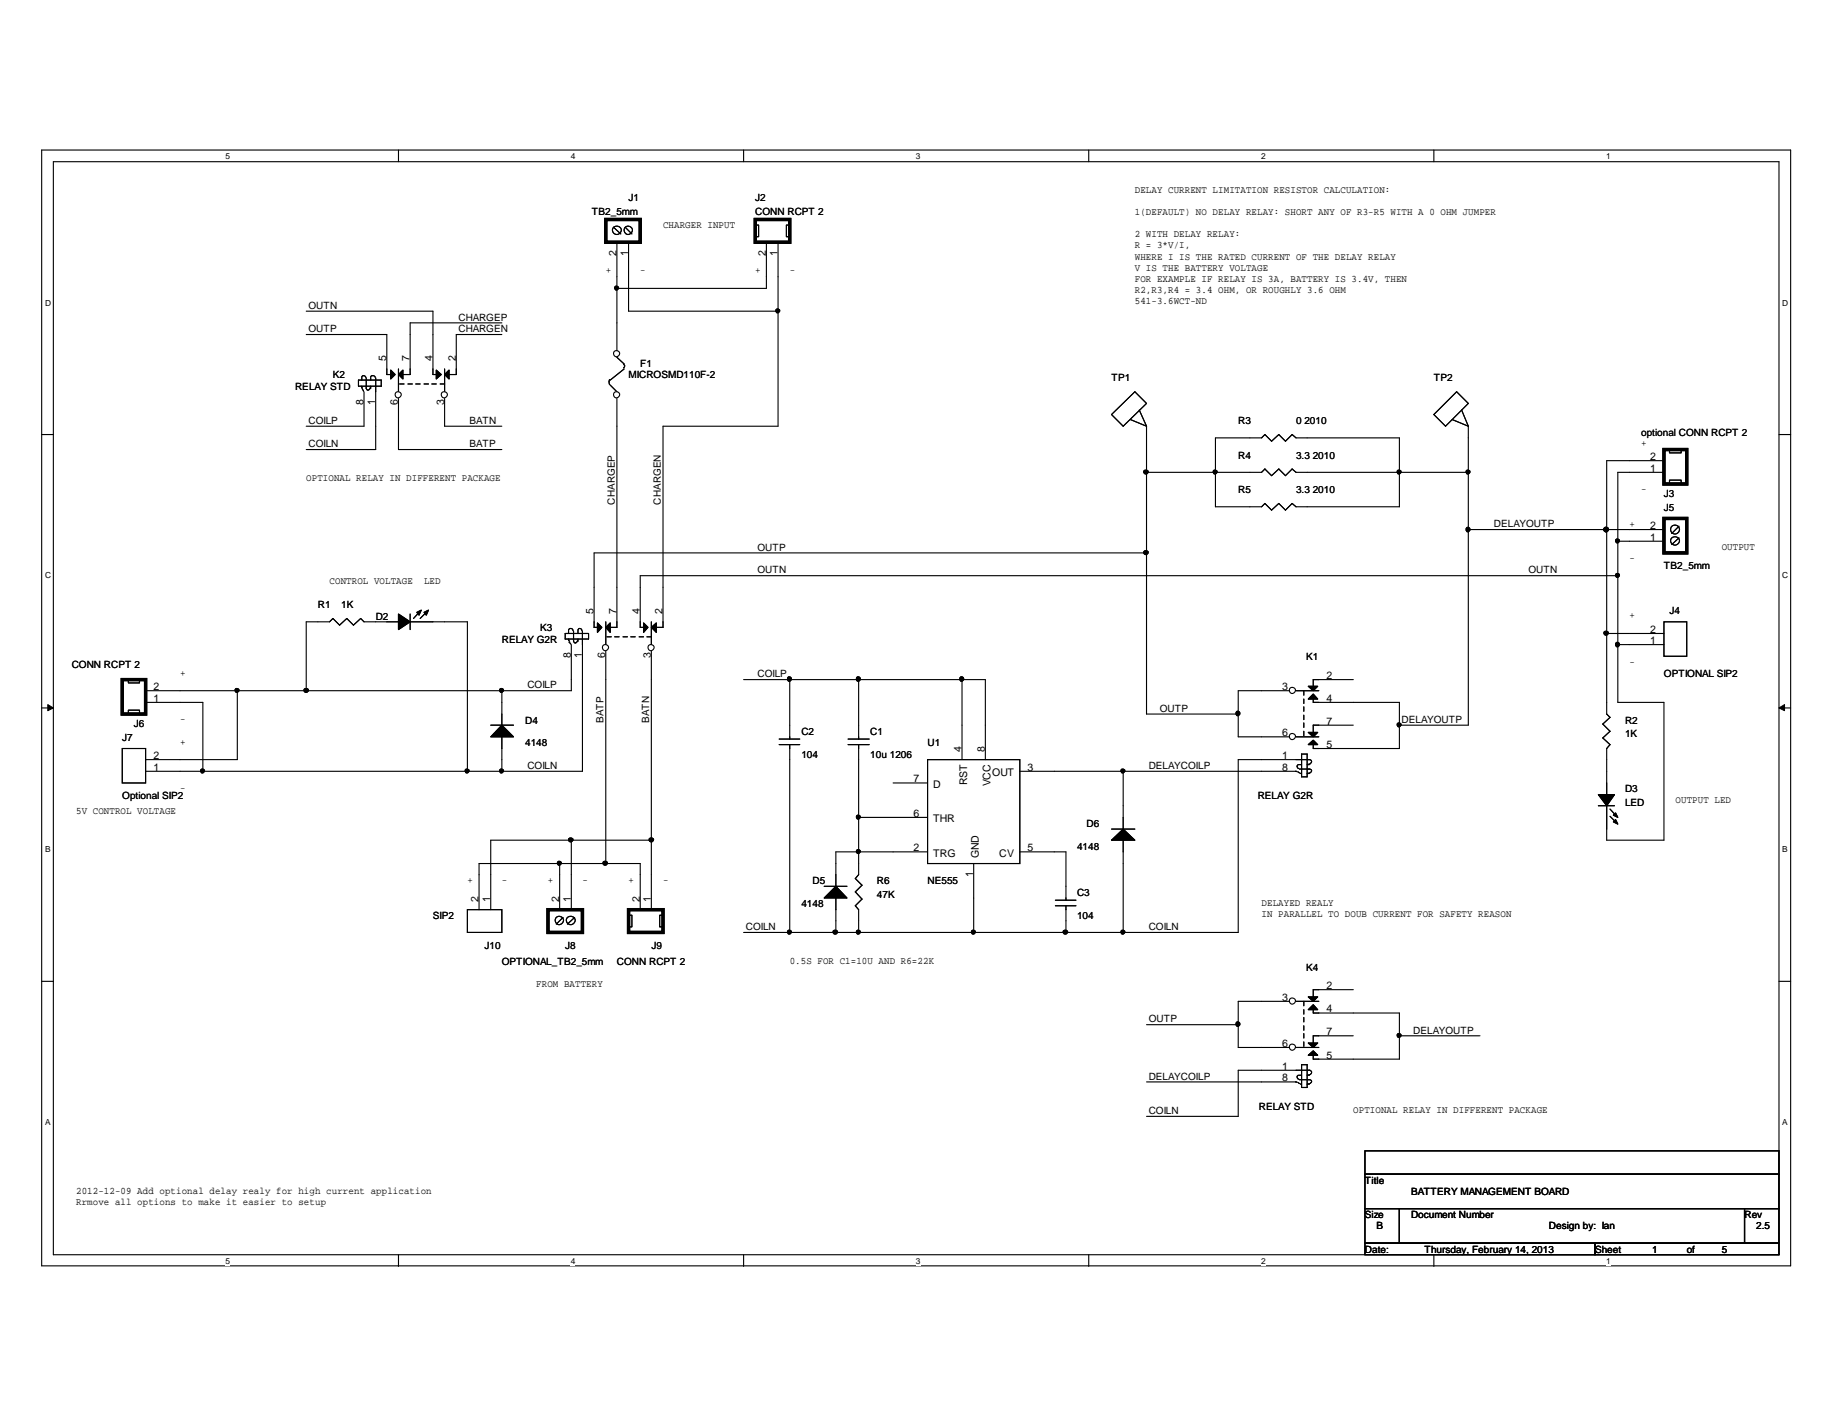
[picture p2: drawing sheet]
<svg xmlns="http://www.w3.org/2000/svg" width="279mm" height="216mm" viewBox="0 0 279 216" stroke-linecap="round" stroke-linejoin="round" font-family="sans-serif">
<path d="M6.3 22.9h266.5v170h-266.5zM8.1 24.6h262.9v166.6h-262.9z" fill="none" stroke="#000" stroke-width=".17"/>
<g fill="#fff">
<path d="M34.4 23.1h.7v1.5h-.7z"/>
<path d="M34.4 191.4h.7v1.5h-.7z"/>
</g>
<path d="M60.7 22.9v1.7M60.7 191.2v1.8" fill="none" stroke="#000" stroke-width=".17"/>
<g fill="#fff">
<path d="M87 23.1h.6v1.5h-.6z"/>
<path d="M87 191.4h.6v1.5h-.6z"/>
</g>
<path d="M113.3 22.9v1.7M113.3 191.2v1.8" fill="none" stroke="#000" stroke-width=".17"/>
<g fill="#fff">
<path d="M139.5 23.1h.7v1.5h-.7z"/>
<path d="M139.5 191.4h.7v1.5h-.7z"/>
</g>
<path d="M165.9 22.9v1.7M165.9 191.2v1.8" fill="none" stroke="#000" stroke-width=".17"/>
<g fill="#fff">
<path d="M192.1 23.1h.7v1.5h-.7z"/>
<path d="M192.1 191.4h.7v1.5h-.7z"/>
</g>
<path d="M218.4 22.9v1.7M218.4 191.2v1.8" fill="none" stroke="#000" stroke-width=".17"/>
<g fill="#fff">
<path d="M244.7 23.1h.7v1.5h-.7z"/>
<path d="M244.7 191.4h.7v1.5h-.7z"/>
<path d="M6.9 45.4h.9v1.4h-.9z"/>
<path d="M271.5 45.4h1v1.4h-1z"/>
<path d="M6.9 87h.9v1.4h-.9z"/>
<path d="M271.5 87h1v1.4h-1z"/>
</g>
<path d="M6.3 66.2h1.8M271 66.2h1.8" fill="none" stroke="#000" stroke-width=".17"/>
<g fill="#fff">
<path d="M6.9 128.6h.8v1.4h-.8z"/>
<path d="M271.5 128.6h.9v1.4h-.9z"/>
</g>
<path d="M6.3 107.9h1.8M271 107.9h1.8" fill="none" stroke="#000" stroke-width=".17"/>
<g fill="#000" stroke="#000" stroke-width=".15">
<path d="M7.3 107.4l.8 .5-.8 .4z" fill-rule="evenodd"/>
<path d="M271 107.9l.9-.5v.9z" fill-rule="evenodd"/>
</g>
<g fill="#fff">
<path d="M6.9 170.3h.7v1.4h-.7z"/>
<path d="M271.5 170.3h.8v1.4h-.8z"/>
</g>
<g fill="none" stroke="#000" stroke-width=".17">
<path d="M46.7 47.4h19.3v3.6M46.7 51h12.2M69.5 51h7M76.5 49.2h-14v1.8M94 42.2v7M95.8 42.2v5.2h22.7M116.8 42.2v1.7h-22.8M118.5 42.2v22.7h-17.5v24.6M46.7 64.9h8.8M57.2 64.9v3.6h-10.5M60.7 64.9v3.6h15.8M67.7 64.9h8.8"/>
<path d="M94 64.9v24.6M174.7 72h17.5l.5-.5 1 1 1.1-1 1 1 1-1 .6 .5h26.3M174.7 66.7v42.1h13.9M190.4 66.7h-5.2v10.5h5.2M199.1 66.7h14.1v10.5h-14.1M223.7 66.7v43.8h-10.5M248.2 72h-1.7v35h7v21h-8.7M248.2 70.2h-3.4v36.8M48.4 94.7h-1.7v10.5M67.7 94.7h3.5v22.8M174.7 84.2h-84.2v5.3M223.7 80.7h24.5"/>
<path d="M244.8 96.5h3.4M246.5 87.7h-149v1.8M246.5 98.2h1.7M246.5 82.5h1.7M27.4 107h3.5v10.5M36.2 105.2v10.5h-8.8M74.8 110.5h3.4M76.5 105.2v5.3M76.5 112.3v5.2M87 103.5v1.7h-59.6M88.7 103.5v14h-61.3M92.3 103.5v28.1"/>
<path d="M99.2 103.5v29.8M113.3 103.5h36.8v7M120.3 103.5v7M120.3 115.7v26.4M130.8 103.5v7M130.8 115.7v15.9M146.6 103.5v7M160.6 117.5h31.6M171.1 117.5v5.3M192.2 105.2h-3.6v7.1h3.6M192.2 115.7h-3.6v26.4h-75.3M197.4 117.5l.2 .1"/>
<path d="M197.4 105.2h3.5M197.4 115.7h2.1M197.4 112.3h3.5M197.8 117.6l.2 .2M197.9 116.5h-.2a.33 .33 0 0 0-.1 .4 .33 .33 0 0 0 .3 .2M198 116.5h.3M198 117.2h1.5M198.1 117.9h.2M198.3 114.9h.8v3.5h-.8zM198.6 105.2v.7M198.6 106.5v.7M198.6 107.7v.7"/>
<path d="M198.6 109v.6M198.6 110.2v.6M198.6 111.4v.7M199.1 116.5h.4M199.1 117.9h.4M199.4 115.7a.35 .35 0 0 1 .4 .4 .35 .35 0 0 1-.4 .3M199.4 117.2l.4 .1a.34 .34 0 0 1-.4 .5M200.1 106.5v.5h.8M200.1 113.5v.5h.8M200.9 110.5h-.8v1.1M200.9 103.5h-.8v1.1M206.2 107h7v7h-7"/>
<path d="M244.8 115.7v1.8M73 133.3v-1.7h24.5v1.7M85.3 131.6v1.7M87 128v5.3M99.2 128h-24.4v5.3M130.8 124.5h5.3M136.1 129.8h-8.8v1.8M148.3 136.8v5.3M160.6 129.8h1.8v5.2M171.1 131.6v10.5M6.3 149.5h1.8M127.3 140.3v1.8"/>
<path d="M130.8 140.3v1.8M162.4 140.3v1.8M174.7 156.1h13.9M192.2 152.6h-3.6v7h3.6M206.2 154.3h7v7.1h-7M213.2 157.8h12.3M271 149.5h1.8M174.7 164.8h17.5M192.2 163.1h-3.6v7h-13.9M207.9 175.3h63.1v3.6h-63.1zM207.9 178.9h63.1v5.2h-63.1zM207.9 184.1h5.3v5.3h-5.3z"/>
<path d="M207.9 189.4h35.1v1.8h-35.1zM213.2 184.1h52.6v5.3h-52.6zM243 189.4h28v1.8h-28zM265.8 184.1h5.2v5.3h-5.2z"/>
</g>
<g fill="#000" stroke="#000" stroke-width=".17">
<path d="M76.5 110.5l1.7 1.8h-3.4z" fill-rule="evenodd"/>
<path d="M76.5 110.5l1.7 1.8h-3.4z" fill-rule="evenodd"/>
<path d="M200.1 105.7l.6 .8h-1.4z" fill-rule="evenodd"/>
<path d="M199.3 104.6h1.4l-.6 .6z" fill-rule="evenodd"/>
<path d="M199.3 113.5l.8-.7 .6 .7z" fill-rule="evenodd"/>
<path d="M199.3 111.6h1.4l-.6 .7z" fill-rule="evenodd"/>
<path d="M200.1 105.7l.6 .8h-1.4z" fill-rule="evenodd"/>
<path d="M199.3 104.6h1.4l-.6 .6z" fill-rule="evenodd"/>
<path d="M199.3 113.5l.8-.7 .6 .7z" fill-rule="evenodd"/>
<path d="M199.3 111.6h1.4l-.6 .7z" fill-rule="evenodd"/>
<circle cx="93.9" cy="43.9" r=".31"/>
<circle cx="118.5" cy="47.4" r=".31"/>
<circle cx="174.6" cy="71.9" r=".33"/>
<circle cx="185.1" cy="71.9" r=".31"/>
<circle cx="213.1" cy="71.9" r=".31"/>
<circle cx="223.6" cy="71.9" r=".31"/>
<circle cx="174.6" cy="84.2" r=".33"/>
<circle cx="223.6" cy="80.7" r=".33"/>
<circle cx="244.7" cy="80.7" r=".35"/>
<circle cx="244.7" cy="96.5" r=".33"/>
<circle cx="246.4" cy="98.2" r=".33"/>
<circle cx="246.4" cy="82.4" r=".31"/>
<circle cx="246.4" cy="87.7" r=".31"/>
<circle cx="30.8" cy="117.5" r=".31"/>
<circle cx="36.1" cy="105.2" r=".31"/>
<circle cx="46.7" cy="105.2" r=".33"/>
<circle cx="71.2" cy="117.5" r=".31"/>
<circle cx="76.4" cy="105.2" r=".31"/>
<circle cx="76.4" cy="117.5" r=".31"/>
<circle cx="120.2" cy="103.5" r=".33"/>
<circle cx="130.7" cy="103.5" r=".33"/>
<circle cx="146.5" cy="103.5" r=".33"/>
<circle cx="171.1" cy="117.5" r=".31"/>
<circle cx="188.6" cy="108.7" r=".33"/>
<circle cx="213.1" cy="110.4" r=".31"/>
<circle cx="85.2" cy="131.5" r=".31"/>
<circle cx="87" cy="128" r=".33"/>
<circle cx="92.2" cy="131.5" r=".33"/>
<circle cx="99.2" cy="128" r=".33"/>
<circle cx="130.8" cy="124.5" r=".31"/>
<circle cx="130.8" cy="129.7" r=".31"/>
<circle cx="120.3" cy="142" r=".31"/>
<circle cx="127.3" cy="142" r=".33"/>
<circle cx="130.8" cy="142" r=".31"/>
<circle cx="148.3" cy="142" r=".31"/>
<circle cx="162.3" cy="142" r=".33"/>
<circle cx="171.1" cy="142" r=".31"/>
<circle cx="188.6" cy="156" r=".33"/>
<circle cx="213.1" cy="157.8" r=".31"/>
</g>
<circle cx="196.9" cy="105.2" r=".48" fill="#fff" stroke="#000" stroke-width=".17"/>
<path d="M192.2 105.2h4.2M200.9 103.5h5.3M200.9 107h5.3" fill="none" stroke="#000" stroke-width=".17"/>
<circle cx="196.9" cy="112.2" r=".48" fill="#fff" stroke="#000" stroke-width=".17"/>
<g fill="none" stroke="#000" stroke-width=".17">
<path d="M54.6 57.9h3.5v.9h-3.5zM55.1 57.5v-.2a.33 .33 0 0 1 .4-.1 .33 .33 0 0 1 .2 .3M55.1 58.9l.1 .3M55.1 57.6v.3M55.1 58.8v.2M55.2 59.4l.2 .2M55.8 59.1l.1 .3a.33 .33 0 0 0 .5-.3M55.8 57.6v1.6M56.5 57.5a.35 .35 0 0 1 .3-.3 .35 .35 0 0 1 .3 .3M56.5 57.6v.3M56.5 58.8v.4M57.2 57.6v2.1"/>
<path d="M58.9 56.2v.9h.6M60.7 56.2v3.5M60.9 58.5h.7M62.1 58.5h.7M62.5 56.2v.9h-1.1M63.3 58.5h.7M64.6 58.5h.7M65.8 58.5h.7M66 56.2v.9h.5M67.1 58.5h.6M67.7 56.2v3.5M69.5 56.2v.9h-1.1"/>
<path d="M169.3 63.2l3.6-3.5 1.8 1.8-3.6 3.4zM172.2 63.9l2.5 1M173.6 62.5l1.1 2.4M174.7 64.9v1.8M190.4 66.7h1.8l.5-.5 1 1 1.1-1 1 1 1-1 .6 .5h1.7M48.4 94.7h1.8l.5-.5 1 1 1.1-1 1 1 1.1-1 .6 .5h5.2M62.5 94.7h5.2M62.5 93.6v2.3M64 93.1l-1 1.1M65.1 93.1l-1.1 1.1M118.7 113.5h3.1M118.7 112.6h3.1"/>
<path d="M120.3 110.5v2.1M120.3 113.5v2.2M129.2 113.5h3.2M129.2 112.6h3.2M130.8 110.5v2.1M130.8 113.5v2.2M192.2 112.3h4.2M192.2 115.7h5.2M192.2 117.5h5.2M200.9 110.5h5.3M200.9 114h5.3M244.8 107v1.8l.5 .5-1.1 1 1.1 1.1-1.1 1 1.1 1.1-.5 .5v1.7"/>
<path d="M244.8 117.5v3.6M95.8 139.4h.5v1.8h-.5M97.5 133.3v5.3M99.2 133.3v5.3M101 139.4h-.5v1.8h.5M125.6 135h3.4M127.3 131.6v3.4M127.3 136.8v3.5M169.3 126.3h3.6M171.1 122.8v3.5M171.1 128v3.6M243.5 122.8h2.5"/>
<path d="M244.8 122.8v5.2M245.3 123.3l1 1.1M245.3 124.4l1 1"/>
</g>
<g fill="#000" stroke="#000" stroke-width=".17">
<path d="M59.5 56.4l.7 .7-.7 .6z" fill-rule="evenodd"/>
<path d="M59.5 56.4l.7 .7-.7 .6z" fill-rule="evenodd"/>
<path d="M61.4 56.4v1.3l-.7-.6z" fill-rule="evenodd"/>
<path d="M61.4 56.4v1.3l-.7-.6z" fill-rule="evenodd"/>
<path d="M66.5 56.4l.7 .7-.7 .6z" fill-rule="evenodd"/>
<path d="M66.5 56.4l.7 .7-.7 .6z" fill-rule="evenodd"/>
<path d="M68.4 56.4v1.3l-.7-.6z" fill-rule="evenodd"/>
<path d="M68.4 56.4v1.3l-.7-.6z" fill-rule="evenodd"/>
<path d="M60.7 93.6l1.8 1.1-1.8 1.2z" fill-rule="evenodd"/>
<path d="M60.7 93.6l1.8 1.1-1.8 1.2z" fill-rule="evenodd"/>
<path d="M63.5 93.3l.7-.3-.4 .7z" fill-rule="evenodd"/>
<path d="M63.5 93.3l.7-.3-.4 .7z" fill-rule="evenodd"/>
<path d="M64.6 93.3l.7-.3-.4 .7z" fill-rule="evenodd"/>
<path d="M64.6 93.3l.7-.3-.4 .7z" fill-rule="evenodd"/>
<path d="M127.3 135l1.7 1.8h-3.4z" fill-rule="evenodd"/>
<path d="M127.3 135l1.7 1.8h-3.4z" fill-rule="evenodd"/>
<path d="M169.3 128l1.8-1.7 1.8 1.7z" fill-rule="evenodd"/>
<path d="M169.3 128l1.8-1.7 1.8 1.7z" fill-rule="evenodd"/>
<path d="M243.5 121.1h2.5l-1.2 1.7z" fill-rule="evenodd"/>
<path d="M243.5 121.1h2.5l-1.2 1.7z" fill-rule="evenodd"/>
<path d="M245.8 125.2l.3-.3 .4 .7z" fill-rule="evenodd"/>
<path d="M245.8 124.2l.3-.3 .4 .6z" fill-rule="evenodd"/>
<path d="M245.8 125.2l.3-.3 .4 .7z" fill-rule="evenodd"/>
<path d="M245.8 124.2l.3-.3 .4 .6z" fill-rule="evenodd"/>
</g>
<path d="M95.8 138.6h5.2v3.5h-5.2z" fill="none" stroke="#000" stroke-width=".51"/>
<circle cx="67.7" cy="60.1" r=".48" fill="#fff" stroke="#000" stroke-width=".17"/>
<path d="M66 51v5.2M69.5 51v5.2M67.7 60.7v4.2" fill="none" stroke="#000" stroke-width=".17"/>
<circle cx="60.7" cy="60.1" r=".48" fill="#fff" stroke="#000" stroke-width=".17"/>
<g fill="none" stroke="#000" stroke-width=".17">
<path d="M55.5 59.7v5.2M57.2 59.7v5.2M58.9 51v5.2M62.5 51v5.2M60.7 60.7v4.2M86.1 96.5h3.6v.9h-3.6zM86.6 96.1v-.2a.36 .36 0 0 1 .4-.1 .36 .36 0 0 1 .3 .3M86.6 97.5l.2 .2M86.6 96.2v.3M86.6 97.4v.1M86.7 97.9l.3 .2M87.4 97.6l.1 .3a.33 .33 0 0 0 .5-.3"/>
<path d="M87.4 96.2v1.5M88.1 96.1v-.2a.31 .31 0 0 1 .5 0v.2M88.1 96.2v.3M88.1 97.4v.3M88.7 96.2v2M90.5 94.7v.9h.5M92.3 94.7v3.5M92.5 97h.6M93.6 97h.7M94 94.7v.9h-1M94.9 97h.7M96.1 97h.7"/>
<path d="M97.4 97h.6M97.5 94.7v.9h.5M98.6 97h.6M99.2 94.7v3.5M101 94.7v.9h-1"/>
</g>
<g fill="#000" stroke="#000" stroke-width=".17">
<path d="M91 94.9l.7 .7-.7 .8z" fill-rule="evenodd"/>
<path d="M91 94.9l.7 .7-.7 .8z" fill-rule="evenodd"/>
<path d="M92.3 95.6l.7-.7v1.5z" fill-rule="evenodd"/>
<path d="M92.3 95.6l.7-.7v1.5z" fill-rule="evenodd"/>
<path d="M98 94.9l.7 .7-.7 .8z" fill-rule="evenodd"/>
<path d="M98 94.9l.7 .7-.7 .8z" fill-rule="evenodd"/>
<path d="M99.2 95.6l.8-.7v1.5z" fill-rule="evenodd"/>
<path d="M99.2 95.6l.8-.7v1.5z" fill-rule="evenodd"/>
</g>
<circle cx="99.2" cy="98.7" r=".48" fill="#fff" stroke="#000" stroke-width=".17"/>
<path d="M97.5 89.5v5.2M99.2 99.2v4.3M101 89.5v5.2" fill="none" stroke="#000" stroke-width=".17"/>
<circle cx="92.2" cy="98.7" r=".48" fill="#fff" stroke="#000" stroke-width=".17"/>
<g fill="none" stroke="#000" stroke-width=".17">
<path d="M93.5 34.6l1.1 1M94 36.9v5.3M95.2 34.6l1.1 1M95.8 36.9v5.3M115.1 34.3h.5v1.8h-.5M116.8 36.9v5.3M118.5 36.9v5.3M120.3 34.3h-.5v1.8h.5M221.9 59.7l1.8 1.8-3.5 3.4-1.8-1.7zM190.4 77.2h1.8l.5-.5 1 1 1.1-1 1 1 1-1 .6 .5h1.7M221.2 63.9l2.5 1M222.7 62.5l1 2.4"/>
<path d="M223.7 64.9v1.8M248.2 72h5.3M248.2 70.2h5.3M254.3 68.5v.5h1.8v-.5M254.3 73.7v-.5h1.8v.5M87 98.2v5.3M88.7 98.2v5.3M90.5 89.5v5.2M92.3 99.2v4.3M94 89.5v5.2M248.2 82.5h5.3M248.2 80.7h5.3"/>
<path d="M248.2 98.2h5.3M248.2 96.5h5.3M253.5 94.7h3.5v5.3h-3.5zM255.8 82l-1.1 1M255.8 80.2l-1.1 1.1M19.6 103.5v.6h1.7v-.6M19.6 108.8v-.6h1.7v.6M22.2 107h5.2M22.2 105.2h5.2M136.1 119.3h5.2M141.3 115.7h14.1v15.9h-14.1zM146.6 110.5v5.2"/>
<path d="M150.1 110.5v5.2M155.4 117.5h5.2M71.2 138.6h5.3v3.5h-5.3zM73 133.3v5.3M74.8 133.3v5.3M85.3 133.3v5.3M85.8 139.8l-1 1M87 133.3v5.3M87.5 139.8l-1.1 1M130.8 131.6v1.7l-.5 .6 1 1-1 1 1 1.1-1 1 .5 .6v1.7M136.1 129.8h5.2M136.1 124.5h5.2"/>
<path d="M148.3 131.6v5.2M155.4 129.8h5.2M160.8 138h3.1M160.8 137.2h3.1M162.4 135v2.2M162.4 138v2.3M197.4 152.6h3.5M197.4 159.6h3.5M198.6 152.6v.6M198.6 153.8v.7M198.6 155v.7M198.6 156.3v.7"/>
<path d="M198.6 157.5v.7M198.6 158.8v.6M200.1 153.8v.5h.8M200.9 150.8h-.8v1.1M200.9 157.8h-.8v1.1M197.4 164.8l.2 .1M197.4 163.1h2.1M197.8 164.9l.2 .2M197.9 163.8l-.2 .1a.33 .33 0 0 0-.1 .3 .33 .33 0 0 0 .3 .2M198 163.8h.3M198 164.5h1.5M198.1 165.2h.2"/>
<path d="M198.3 162.2h.8v3.5h-.8zM199.1 163.8h.4M199.1 165.2h.4M199.4 163.1a.35 .35 0 0 1 .4 .3 .35 .35 0 0 1-.4 .3M199.4 164.5l.4 .1a.34 .34 0 0 1-.4 .5M200.1 160.8v.6h.8"/>
<circle cx="94" cy="35.1" r=".66"/>
<circle cx="95.7" cy="35.1" r=".64"/>
<circle cx="255.2" cy="80.7" r=".68"/>
<circle cx="255.2" cy="82.4" r=".66"/>
<circle cx="85.2" cy="140.2" r=".64"/>
<circle cx="87" cy="140.3" r=".66"/>
</g>
<path d="M92.3 33.4h5.2v3.5h-5.2zM115.1 33.4h5.2v3.5h-5.2zM253.5 79h3.5v5.2h-3.5zM253.5 68.5h3.5v5.2h-3.5zM18.6 103.5h3.6v5.3h-3.6zM83.5 138.6h5.2v3.5h-5.2z" fill="none" stroke="#000" stroke-width=".51"/>
<g fill="#000" stroke="#000" stroke-width=".17">
<path d="M200.1 153.1l.6 .7h-1.4z" fill-rule="evenodd"/>
<path d="M199.3 151.9h1.4l-.6 .7z" fill-rule="evenodd"/>
<path d="M199.3 158.9h1.4l-.6 .7z" fill-rule="evenodd"/>
<path d="M200.1 153.1l.6 .7h-1.4z" fill-rule="evenodd"/>
<path d="M199.3 151.9h1.4l-.6 .7z" fill-rule="evenodd"/>
<path d="M199.3 158.9h1.4l-.6 .7z" fill-rule="evenodd"/>
<path d="M199.3 160.8l.8-.7 .6 .7z" fill-rule="evenodd"/>
<path d="M199.3 160.8l.8-.7 .6 .7z" fill-rule="evenodd"/>
</g>
<circle cx="196.9" cy="152.5" r=".48" fill="#fff" stroke="#000" stroke-width=".17"/>
<path d="M192.2 152.6h4.2M200.9 150.8h5.3M200.9 154.3h5.3" fill="none" stroke="#000" stroke-width=".17"/>
<circle cx="196.9" cy="159.5" r=".48" fill="#fff" stroke="#000" stroke-width=".17"/>
<path d="M92.9 57.8l-.1 .4 .1 .4M93 58.7l1 1M94 54.4l1.1 1.1M95 55.5l.2 .2-.2 .3M95.1 56.2l-2.1 1.7M192.2 159.6h4.2M200.9 157.8h5.3M192.2 163.1h5.2M192.2 164.8h5.2M200.9 161.4h5.3" fill="none" stroke="#000" stroke-width=".17"/>
<circle cx="93.9" cy="60.1" r=".48" fill="#fff" stroke="#000" stroke-width=".17"/>
<path d="M94 60.7v4.2" fill="none" stroke="#000" stroke-width=".17"/>
<circle cx="93.9" cy="53.9" r=".48" fill="#fff" stroke="#000" stroke-width=".17"/>
<path d="M94 49.2v4.2M18.6 114h3.6v5.3h-3.6zM22.2 117.5h5.2M22.2 115.7h5.2" fill="none" stroke="#000" stroke-width=".17"/>
<g fill="#000" stroke="#000" stroke-width=".17">
<circle cx="93.9" cy="43.9" r=".31"/>
<circle cx="118.5" cy="47.4" r=".31"/>
<circle cx="174.6" cy="71.9" r=".33"/>
<circle cx="185.1" cy="71.9" r=".31"/>
<circle cx="213.1" cy="71.9" r=".31"/>
<circle cx="223.6" cy="71.9" r=".31"/>
<circle cx="174.6" cy="84.2" r=".33"/>
<circle cx="223.6" cy="80.7" r=".33"/>
<circle cx="244.7" cy="80.7" r=".35"/>
<circle cx="244.7" cy="96.5" r=".33"/>
<circle cx="246.4" cy="98.2" r=".33"/>
<circle cx="246.4" cy="82.4" r=".31"/>
<circle cx="246.4" cy="87.7" r=".31"/>
<circle cx="30.8" cy="117.5" r=".31"/>
<circle cx="36.1" cy="105.2" r=".31"/>
<circle cx="46.7" cy="105.2" r=".33"/>
<circle cx="71.2" cy="117.5" r=".31"/>
<circle cx="76.4" cy="105.2" r=".31"/>
<circle cx="76.4" cy="117.5" r=".31"/>
<circle cx="120.2" cy="103.5" r=".33"/>
<circle cx="130.7" cy="103.5" r=".33"/>
<circle cx="146.5" cy="103.5" r=".33"/>
<circle cx="171.1" cy="117.5" r=".31"/>
<circle cx="188.6" cy="108.7" r=".33"/>
<circle cx="213.1" cy="110.4" r=".31"/>
<circle cx="85.2" cy="131.5" r=".31"/>
<circle cx="87" cy="128" r=".33"/>
<circle cx="92.2" cy="131.5" r=".33"/>
<circle cx="99.2" cy="128" r=".33"/>
<circle cx="130.8" cy="124.5" r=".31"/>
<circle cx="130.8" cy="129.7" r=".31"/>
<circle cx="120.3" cy="142" r=".31"/>
<circle cx="127.3" cy="142" r=".33"/>
<circle cx="130.8" cy="142" r=".31"/>
<circle cx="148.3" cy="142" r=".31"/>
<circle cx="162.3" cy="142" r=".33"/>
<circle cx="171.1" cy="142" r=".31"/>
<circle cx="188.6" cy="156" r=".33"/>
<circle cx="213.1" cy="157.8" r=".31"/>
</g>
<g font-size="1.6">
<text x="93.9" y="38.9" transform="rotate(-90 93.9 38.9)">2</text>
<text x="95.7" y="38.9" transform="rotate(-90 95.7 38.9)">1</text>
<text x="116.7" y="38.9" transform="rotate(-90 116.7 38.9)">2</text>
<text x="118.4" y="38.9" transform="rotate(-90 118.4 38.9)">1</text>
<text x="58.8" y="55" transform="rotate(-90 58.8 55)">5</text>
<text x="62.4" y="55" transform="rotate(-90 62.4 55)">7</text>
<text x="65.9" y="55" transform="rotate(-90 65.9 55)">4</text>
<text x="69.4" y="55" transform="rotate(-90 69.4 55)">2</text>
<text x="55.4" y="61.7" transform="rotate(-90 55.4 61.7)">8</text>
<text x="57.1" y="61.7" transform="rotate(-90 57.1 61.7)">1</text>
<text x="60.6" y="61.7" transform="rotate(-90 60.6 61.7)">6</text>
<text x="67.6" y="61.7" transform="rotate(-90 67.6 61.7)">3</text>
<text x="251.4" y="71.9">1</text>
<text x="251.4" y="70.1">2</text>
<text x="251.4" y="82.4">1</text>
<text x="251.4" y="80.6">2</text>
<text x="90.4" y="93.6" transform="rotate(-90 90.4 93.6)">5</text>
<text x="93.9" y="93.6" transform="rotate(-90 93.9 93.6)">7</text>
<text x="97.5" y="93.6" transform="rotate(-90 97.5 93.6)">4</text>
<text x="100.9" y="93.6" transform="rotate(-90 100.9 93.6)">2</text>
<text x="87" y="100.2" transform="rotate(-90 87 100.2)">8</text>
<text x="88.6" y="100.2" transform="rotate(-90 88.6 100.2)">1</text>
<text x="92.2" y="100.2" transform="rotate(-90 92.2 100.2)">6</text>
<text x="99.1" y="100.2" transform="rotate(-90 99.1 100.2)">3</text>
<text x="251.4" y="98.1">1</text>
<text x="251.4" y="96.4">2</text>
<text x="23.4" y="106.9">1</text>
<text x="23.4" y="105.2">2</text>
<text x="195.3" y="105.2">3</text>
<text x="202.1" y="103.5">2</text>
<text x="202.1" y="106.9">4</text>
<text x="195.3" y="112.2">6</text>
<text x="202.1" y="110.4">7</text>
<text x="202.1" y="114">5</text>
<text x="23.4" y="117.4">1</text>
<text x="23.4" y="115.7">2</text>
<text x="139.2" y="119.2">7</text>
<text x="146.5" y="114.6" transform="rotate(-90 146.5 114.6)">4</text>
<text x="147.3" y="119.6" transform="rotate(-90 147.3 119.6)">RST</text>
<text x="150" y="114.6" transform="rotate(-90 150 114.6)">8</text>
<text x="150.9" y="119.8" transform="rotate(-90 150.9 119.8)">VCC</text>
<text x="151.1" y="118.3">OUT</text>
<text x="156.5" y="117.4">3</text>
<text x="195.3" y="115.7">1</text>
<text x="195.3" y="117.4">8</text>
<text x="139.2" y="124.5">6</text>
<text x="142.2" y="125.3">THR</text>
<text x="142.2" y="120.1">D</text>
<text x="139.2" y="129.7">2</text>
<text x="142.2" y="130.6">TRG</text>
<text x="149.1" y="130.7" transform="rotate(-90 149.1 130.7)">GND</text>
<text x="152.2" y="130.6">CV</text>
<text x="156.5" y="129.7">5</text>
<text x="72.9" y="137.4" transform="rotate(-90 72.9 137.4)">2</text>
<text x="74.7" y="137.4" transform="rotate(-90 74.7 137.4)">1</text>
<text x="85.2" y="137.4" transform="rotate(-90 85.2 137.4)">2</text>
<text x="87" y="137.4" transform="rotate(-90 87 137.4)">1</text>
<text x="97.5" y="137.4" transform="rotate(-90 97.5 137.4)">2</text>
<text x="99.1" y="137.4" transform="rotate(-90 99.1 137.4)">1</text>
<text x="148.3" y="133.6" transform="rotate(-90 148.3 133.6)">1</text>
<text x="195.3" y="152.5">3</text>
<text x="202.1" y="150.7">2</text>
<text x="202.1" y="154.3">4</text>
<text x="195.3" y="159.5">6</text>
<text x="202.1" y="157.7">7</text>
<text x="202.1" y="161.3">5</text>
<text x="195.3" y="163">1</text>
<text x="195.3" y="164.8">8</text>
</g>
<g font-size="1.5">
<text x="172.9" y="29.4">DELAY CURRENT LIMITATION RESISTOR CALCULATION:</text>
<text x="90.2" y="32.8">TB2_5mm</text>
<text x="95.8" y="30.6">J1</text>
<text x="101" y="34.7">CHARGER INPUT</text>
<text x="115.1" y="30.6">J2</text>
<text x="115.1" y="32.8">CONN RCPT 2</text>
<text x="172.9" y="32.8">1(DEFAULT) NO DELAY RELAY: SHORT ANY OF R3-R5 WITH A 0 OHM JUMPER</text>
<text x="92.3" y="41.7">+</text>
<text x="97.5" y="41.7">-</text>
<text x="115.1" y="41.7">+</text>
<text x="120.3" y="41.7">-</text>
<text x="172.9" y="36.2">2 WITH DELAY RELAY:</text>
<text x="172.9" y="37.8">R = 3*V/I,</text>
<text x="172.9" y="39.5">WHERE I IS THE RATED CURRENT OF THE DELAY RELAY</text>
<text x="172.9" y="41.2">V IS THE BATTERY VOLTAGE</text>
<text x="47" y="47.1">OUTN</text>
<text x="172.9" y="42.9">FOR EXAMPLE IF RELAY IS 3A, BATTERY IS 3.4V, THEN</text>
<text x="172.9" y="44.6">R2,R3,R4 = 3.4 OHM, OR ROUGHLY 3.6 OHM</text>
<text x="172.9" y="46.3">541-3.6WCT-ND</text>
<text x="47" y="50.6">OUTP</text>
<text x="69.8" y="48.9">CHARGEP</text>
<text x="69.8" y="50.6">CHARGEN</text>
<text x="45" y="59.4">RELAY STD</text>
<text x="50.7" y="57.7">K2</text>
<text x="95.8" y="57.7">MICROSMD110F-2</text>
<text x="97.5" y="55.9">F1</text>
<text x="169.3" y="58">TP1</text>
<text x="218.4" y="58">TP2</text>
<text x="47" y="64.6">COILP</text>
<text x="71.5" y="64.6">BATN</text>
<text x="188.6" y="64.6">R3</text>
<text x="197.4" y="64.6">0 2010</text>
<text x="47" y="68.2">COILN</text>
<text x="71.5" y="68.2">BATP</text>
<text x="188.6" y="69.9">R4</text>
<text x="197.4" y="69.9">3.3 2010</text>
<text x="250" y="68">+</text>
<text x="250" y="66.4">optional CONN RCPT 2</text>
<text x="46.7" y="73.2">OPTIONAL RELAY IN DIFFERENT PACKAGE</text>
<text x="93.6" y="76.9" transform="rotate(-90 93.6 76.9)">CHARGEP</text>
<text x="100.7" y="76.9" transform="rotate(-90 100.7 76.9)">CHARGEN</text>
<text x="188.6" y="75.2">R5</text>
<text x="197.4" y="75.2">3.3 2010</text>
<text x="250" y="75">-</text>
<text x="253.5" y="77.8">J5</text>
<text x="253.5" y="75.7">J3</text>
<text x="115.4" y="83.9">OUTP</text>
<text x="227.6" y="80.3">DELAYOUTP</text>
<text x="248.2" y="80.3">+</text>
<text x="262.3" y="83.7">OUTPUT</text>
<text x="50.2" y="89">CONTROL VOLTAGE</text>
<text x="64.6" y="89">LED</text>
<text x="115.4" y="87.4">OUTN</text>
<text x="232.8" y="87.4">OUTN</text>
<text x="248.2" y="85.5">-</text>
<text x="253.5" y="86.7">TB2_5mm</text>
<text x="48.4" y="92.7">R1</text>
<text x="52" y="92.7">1K</text>
<text x="57.2" y="94.4">D2</text>
<text x="248.2" y="94.2">+</text>
<text x="254.3" y="93.6">J4</text>
<text x="10.9" y="101.8">CONN RCPT 2</text>
<text x="76.5" y="98">RELAY G2R</text>
<text x="82.3" y="96.2">K3</text>
<text x="199" y="100.6">K1</text>
<text x="248.2" y="101.3">-</text>
<text x="27.4" y="103">+</text>
<text x="80.3" y="104.9">COILP</text>
<text x="115.4" y="103.2">COILP</text>
<text x="253.5" y="103.2">OPTIONAL SIP2</text>
<text x="18.6" y="112.9">J7</text>
<text x="20.4" y="110.7">J6</text>
<text x="27.4" y="113.5">+</text>
<text x="27.4" y="110.1">-</text>
<text x="80" y="110.2">D4</text>
<text x="80" y="113.7">4148</text>
<text x="91.9" y="110.2" transform="rotate(-90 91.9 110.2)">BATP</text>
<text x="98.9" y="110.2" transform="rotate(-90 98.9 110.2)">BATN</text>
<text x="122.1" y="111.9">C2</text>
<text x="132.6" y="111.9">C1</text>
<text x="141.3" y="113.7">U1</text>
<text x="176.7" y="108.5">OUTP</text>
<text x="213.5" y="110.2">DELAYOUTP</text>
<text x="247.6" y="110.2">R2</text>
<text x="247.6" y="112.3">1K</text>
<text x="80.3" y="117.2">COILN</text>
<text x="122.1" y="115.5">104</text>
<text x="132.6" y="115.5">10u 1206</text>
<text x="175" y="117.2">DELAYCOILP</text>
<text x="11.6" y="124">5V CONTROL VOLTAGE</text>
<text x="18.6" y="121.8">Optional SIP2</text>
<text x="27.4" y="120.6">-</text>
<text x="165.5" y="126">D6</text>
<text x="191.6" y="121.8">RELAY G2R</text>
<text x="247.6" y="120.7">D3</text>
<text x="247.6" y="122.9">LED</text>
<text x="255.3" y="122.3">OUTPUT LED</text>
<text x="164.1" y="129.5">4148</text>
<text x="71.2" y="134.5">+</text>
<text x="76.5" y="134.5">-</text>
<text x="83.5" y="134.5">+</text>
<text x="88.7" y="134.5">-</text>
<text x="95.8" y="134.5">+</text>
<text x="101" y="134.5">-</text>
<text x="123.8" y="134.7">D5</text>
<text x="133.6" y="134.7">R6</text>
<text x="133.6" y="136.8">47K</text>
<text x="141.3" y="134.7">NE555</text>
<text x="164.1" y="136.5">C3</text>
<text x="66" y="140">SIP2</text>
<text x="113.6" y="141.7">COILN</text>
<text x="122.1" y="138.3">4148</text>
<text x="164.1" y="140">104</text>
<text x="175" y="141.7">COILN</text>
<text x="192.2" y="138.1">DELAYED REALY</text>
<text x="192.2" y="139.8">IN PARALLEL TO DOUB CURRENT FOR SAFETY REASON</text>
<text x="73.8" y="144.5">J10</text>
<text x="76.5" y="147">OPTIONAL_TB2_5mm</text>
<text x="86.1" y="144.5">J8</text>
<text x="94" y="147">CONN RCPT 2</text>
<text x="99.2" y="144.5">J9</text>
<text x="120.3" y="146.8">0.5S FOR C1=10U AND R6=22K</text>
<text x="199" y="147.9">K4</text>
<text x="81.7" y="150.4">FROM BATTERY</text>
<text x="175" y="155.8">OUTP</text>
<text x="215.3" y="157.5">DELAYOUTP</text>
<text x="175" y="164.5">DELAYCOILP</text>
<text x="175" y="169.8">COILN</text>
<text x="191.8" y="169.1">RELAY STD</text>
<text x="206.2" y="169.6">OPTIONAL RELAY IN DIFFERENT PACKAGE</text>
<text x="11.6" y="181.9">2012-12-09 Add optional delay realy for high current application</text>
<text x="11.6" y="183.6">Rrmove all options to make it easier to setup</text>
<text x="207.9" y="180.3">Title</text>
<text x="207.9" y="185.6">Size</text>
<text x="215" y="185.6">Document Number</text>
<text x="215" y="182">BATTERY MANAGEMENT BOARD</text>
<text x="265.8" y="185.6">Rev</text>
<text x="207.9" y="190.8">Date:</text>
<text x="209.7" y="187.3">B</text>
<text x="217" y="190.8">Thursday, February 14, 2013</text>
<text x="236" y="187.3">Design by: IIIan</text>
<text x="236" y="187.3">Design by:</text>
<text x="243" y="190.8">Sheet</text>
<text x="244.4" y="187.3">an</text>
<text x="251.7" y="190.8">1</text>
<text x="257" y="190.8">of</text>
<text x="262.3" y="190.8">5</text>
<text x="267.5" y="187.3">2.5</text>
</g>
<g font-size="1.3">
<text x="34.4" y="24.3">5</text>
<text x="87" y="24.3">4</text>
<text x="139.5" y="24.3">3</text>
<text x="192.1" y="24.3">2</text>
<text x="244.7" y="24.3">1</text>
<text x="6.9" y="46.6">D</text>
<text x="271.5" y="46.6">D</text>
<text x="6.9" y="88.1">C</text>
<text x="271.5" y="88.1">C</text>
<text x="6.9" y="129.8">B</text>
<text x="271.5" y="129.8">B</text>
<text x="6.9" y="171.4">A</text>
<text x="271.5" y="171.4">A</text>
<text x="34.4" y="192.6">5</text>
<text x="87" y="192.6">4</text>
<text x="139.5" y="192.6">3</text>
<text x="192.1" y="192.6">2</text>
<text x="244.7" y="192.6">1</text>
</g>
</svg>
